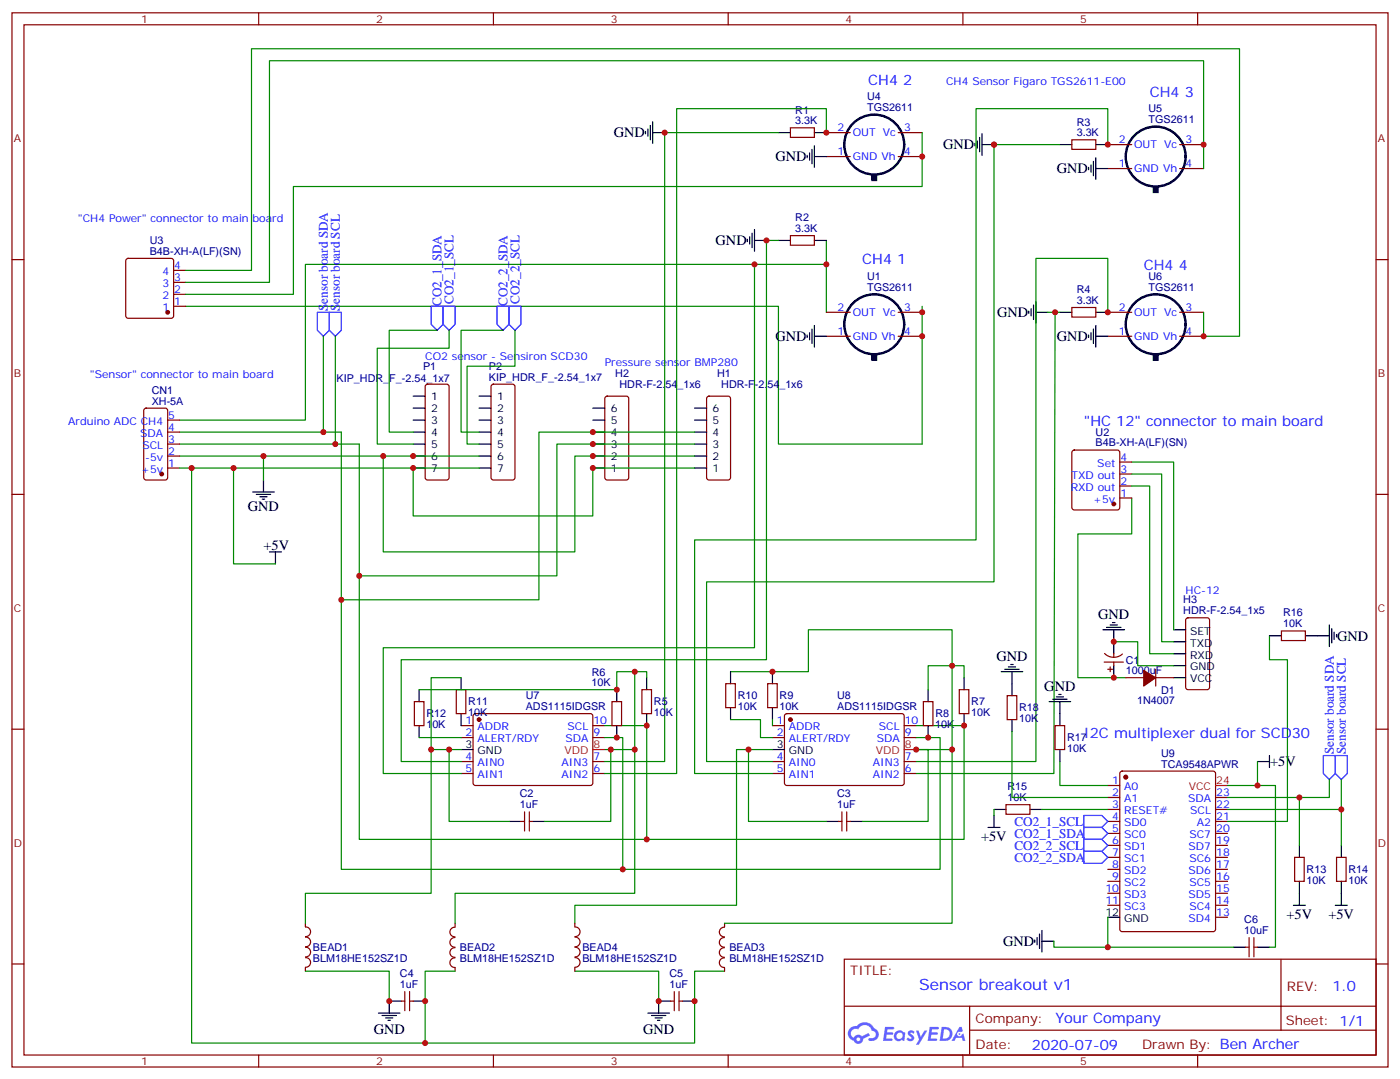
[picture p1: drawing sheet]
<svg xmlns="http://www.w3.org/2000/svg" width="412mm" height="318mm" viewBox="0 0 412 318" stroke-linecap="round" stroke-linejoin="round" font-family="sans-serif">
<g fill="none" stroke="#870000" stroke-width=".35">
<path d="M3.5 3.8h405.4v310.4h-405.4zM7.1 7.3h398.2v303.4h-398.2zM76.2 3.8v3.5M145.3 3.8v3.5M214.5 3.8v3.5M283.6 3.8v3.5M352.8 3.8v3.5M3.5 76.4h3.6M405.3 76.4h3.6M3.5 145.6h3.6M405.3 145.6h3.6M3.5 214.7h3.6"/>
<path d="M405.3 214.7h3.6M3.5 283.9h3.6M248.7 282.5h156.6v28.2h-156.6zM248.7 296.3h156.5M285.6 296.3v14.1M377.3 282.5v20.9M405.3 283.9h3.6M76.2 310.7v3.5M145.3 310.7v3.5M214.5 310.7v3.5M283.6 310.7v3.5M285.6 303.4h119.6"/>
<path d="M352.8 310.7v3.5"/>
</g>
<g fill="#5487ff">
<path d="M267.7 303.6a1.22 1.22 0 0 1 1.7 .3l-.4 .6a.47 .47 0 0 0-.3-.4 .47 .47 0 0 0-.5 .2l.1 .2a1.14 1.14 0 0 1 .8 1.8 1.14 1.14 0 0 1-1.9-.1l-.2-.1 .5-.6 .7 .4a.29 .29 0 0 0 .3-.2 .29 .29 0 0 0-.2-.3 1.04 1.04 0 0 1-.6-1.8z"/>
<path d="M260.7 302.4h2.4l.3 .2-.2 .5h-1.8l-.1 .9h1.5l.3 .4-.3 .3h-1.6l-.2 1.1 1.7 .1 .2 .3-.2 .3-2.6 .1z"/>
<path d="M273.8 302.4h2.4l.3 .2-.1 .5h-1.8l-.2 .9h1.6l.3 .4-.4 .3h-1.6l-.1 1.1 1.7 .1 .2 .3-.2 .3h-2.6z"/>
<path d="M282.6 302.4h.7l.3 1.3-.6 .3a.69 .69 0 0 0-1 .2 .69 .69 0 0 0 .4 1 .69 .69 0 0 0 .9-.6l.5-.3 .6 2.2h-.8l-.2-.8h-1.8l-.5 .8h-.8z"/>
<path d="M269.8 303.5h.8l.6 1.8 1.1-1.8h.9l-2.6 4.2h-.8l.9-1.6z"/>
<path d="M277.4 302.4l-.6 4.2h1.3a2.11 2.11 0 0 0 2.5-2.2 2.11 2.11 0 0 0-2.5-2zM278.1 303.1a1.39 1.39 0 0 1 1.7 1.5 1.39 1.39 0 0 1-1.8 1.2h-.3z"/>
<path d="M263.7 304a1.54 1.54 0 0 0-.1 2.2 1.54 1.54 0 0 0 2.2 .1l.6 .3 .3-2.3-.2-.3h-.4a1.49 1.49 0 0 0-2.4 0zM264 305a.94 .94 0 0 1 1.8 0 .94 .94 0 0 1-1.8 0z"/>
<path d="M250.4 302.8a2.18 2.18 0 0 0 1.1 3.7 1.44 1.44 0 0 0 1.6 .9 1.44 1.44 0 0 0 1.2-1.5l2-1-.5-.7-1.9 1a1.47 1.47 0 0 0-2.4 .4 1.39 1.39 0 0 1-.7-1.9 1.39 1.39 0 0 1 2-.5 2.12 2.12 0 0 1 2.2-1.3 2.12 2.12 0 0 1 1.9 1.7 1.14 1.14 0 0 1 1.1 1.4 1.14 1.14 0 0 1-1.7 .7 .43 .43 0 0 0-.5 .4 .43 .43 0 0 0 .4 .5 1.98 1.98 0 0 0 2.5-1.3 1.98 1.98 0 0 0-1.2-2.5 3.1 3.1 0 0 0-5.3-.7l-.9 .1zM252.3 306.1a.55 .55 0 0 1 1.1 0 .55 .55 0 0 1-1.1 0z"/>
<circle cx="282.6" cy="304.5" r=".26"/>
</g>
<g fill="none" stroke="#870000" stroke-width=".35">
<path d="M232.8 37.6h7.1v2.9h-7.1zM243.4 39.1h7.1M264.6 39.1h7M243.4 46.1h7.1M264.6 46.1h7M315.7 41.2h7.1v2.8h-7.1zM326.3 49.6h7.1M326.3 42.6h7.1M347.5 49.6h7M347.5 42.6h7M37.3 76.3l.4-.2h12.7l.5 .2 .3 .5v16.2l-.3 .5-.5 .2h-12.7l-.5-.2-.2-.5v-16.2zM51.2 79.6h3.5"/>
<path d="M232.8 69.4h7.1v2.8h-7.1zM51.2 90.2h3.5M51.2 86.7h3.5M51.2 83.1h3.5M243.4 99h7.1M243.4 92h7.1M264.6 99h7M264.6 92h7M315.7 90.6h7.1v2.8h-7.1zM326.3 99h7.1M326.3 92h7.1M347.5 99h7"/>
<path d="M347.5 92h7M125.5 113.3l.4-.2h5.7l.6 .5 .1 27.1-.2 .5-.5 .2h-5.7l-.5-.3-.2-.4v-26.9zM144.9 113.3l.4-.2h5.7l.6 .5 .1 27.1-.2 .5-.5 .2h-5.7l-.5-.3-.2-.4v-26.9zM178.4 116.9l.5-.2h5.6l.7 .4v23.6l-.5 .6-5.8 .1-.7-.5v-23.5zM208.4 116.9l.4-.2h5.7l.6 .4 .1 23.6-.5 .6-5.9 .1-.6-.5-.1-23.5zM42.6 120.4l.4-.2h5.7l.6 .4 .1 20.1-.5 .6-5.9 .1-.6-.5-.1-20zM49.4 137.8h3.5M49.4 134.3h3.5M49.4 130.8h3.5M49.4 127.2h3.5M49.4 123.7h3.5M316 132.7l.4-.2h12.7l.5 .2 .2 .5v16.3l-.2 .5-.5 .2h-12.7l-.5-.3-.2-.4v-16.3z"/>
<path d="M329.8 139.6h3.6M329.8 136.1h3.6M329.8 146.6h3.6M329.8 143.1h3.6M325.3 195h5.6M325.4 192.4a3.8 3.8 0 0 0 5.2 .2M326.3 197.1h1.4M327 196.4v1.4M328.1 192.5v1.1M328.1 195v1M331.6 199.6h5.3M340.4 199.6h5.3"/>
<path d="M340.4 197.1v4.9M349.5 182.1l.5-.2h5.6l.7 .5v20l-.5 .6-5.8 .1-.7-.5-.1-20zM377.5 185.8h7v2.8h-7zM122.1 206.6h2.8v7.1h-2.8zM134.4 203.1h2.8v7h-2.8zM135.8 213.7h3.5M135.8 217.2h3.5M139.6 210.4l.5-.3 34.1 .1 .4 .7v20l-.7 .4h-34.1l-.5-.7v-19.7zM174.6 213.7h3.6M174.6 217.2h3.6M180.3 206.6h2.8v7.1h-2.8zM189.1 203.1h2.8v7h-2.8z"/>
<path d="M213.8 201.3h2.8v7.1h-2.8zM226.1 201.3h2.9v7.1h-2.9zM227.5 213.7h3.6M227.5 217.2h3.6M231.3 210.4l.5-.3 34.1 .1 .4 .7v20l-.7 .4h-34.1l-.4-.7v-19.7zM266.3 213.7h3.6M266.3 217.2h3.6M272 206.6h2.8v7.1h-2.8zM282.6 203.1h2.8v7h-2.8zM296.7 204.9h2.8v7h-2.8zM310.8 213.7h2.8v7h-2.8zM135.8 224.3h3.5"/>
<path d="M135.8 227.8h3.5M154.5 239.1v5.6M155.9 239.1v5.6M174.6 224.3h3.6M174.6 227.8h3.6M227.5 224.3h3.6M227.5 227.8h3.6M248 239.1v5.6M249.4 239.1v5.6M266.3 224.3h3.6M266.3 227.8h3.6M296.3 237h7.1v2.8h-7.1z"/>
<path d="M326.3 231.3h3.5M326.3 234.8h3.5M326.3 238.4h3.5M330.1 227.3l.5-.2h26.8l.6 .4 .1 46.1-.5 .7-27 .1-.7-.5-.1-46.1zM358.1 234.8h3.5M358.1 238.4h3.5M153.5 241.9h1M155.9 241.9h1.1M246.9 241.9h1.1M249.4 241.9h1.1M326.3 241.9h3.5M326.3 245.4h3.5"/>
<path d="M326.3 249h3.5M326.3 252.5h3.5M326.3 256h3.5M326.3 259.5h3.5M358.1 241.9h3.5M358.1 245.4h3.5M358.1 249h3.5M358.1 252.5h3.5M358.1 256h3.5M358.1 259.5h3.5M381.4 252.5h2.8v7h-2.8zM393.7 252.5h2.8v7h-2.8z"/>
<path d="M90 271.9v1M90 273a1.41 1.41 0 0 1 1.5 1.4 1.41 1.41 0 0 1-1.5 1.4M90 279a1.41 1.41 0 0 1 1.5 1.4 1.41 1.41 0 0 1-1.5 1.4M90 276a1.41 1.41 0 0 1 1.5 1.4 1.41 1.41 0 0 1-1.5 1.4M134 276.1a1.41 1.41 0 0 0-1.5 1.4 1.41 1.41 0 0 0 1.5 1.4M134 279.1a1.41 1.41 0 0 0-1.5 1.4 1.41 1.41 0 0 0 1.5 1.4M134 273.1a1.41 1.41 0 0 0-1.5 1.4 1.41 1.41 0 0 0 1.5 1.4M134.1 271.9v1M169.3 271.9v1M169.4 273a1.41 1.41 0 0 1 1.5 1.4 1.41 1.41 0 0 1-1.5 1.4M169.4 279a1.41 1.41 0 0 1 1.5 1.4 1.41 1.41 0 0 1-1.5 1.4M169.4 276a1.41 1.41 0 0 1 1.5 1.4 1.41 1.41 0 0 1-1.5 1.4"/>
<path d="M213.4 276.1a1.41 1.41 0 0 0-1.5 1.4 1.41 1.41 0 0 0 1.5 1.4M213.4 279.1a1.41 1.41 0 0 0-1.5 1.4 1.41 1.41 0 0 0 1.5 1.4M213.4 273.1a1.41 1.41 0 0 0-1.5 1.4 1.41 1.41 0 0 0 1.5 1.4M213.4 271.9v1M326.3 263.1h3.5M326.3 266.6h3.5M358.1 263.1h3.5M358.1 266.6h3.5M358.1 270.1h3.5M366.9 278.9h1M367.9 276.1v5.7M369.4 276.1v5.7"/>
<path d="M369.4 278.9h1M90 284.9v1.1M90 282a1.41 1.41 0 0 1 1.5 1.4 1.41 1.41 0 0 1-1.5 1.4M118.2 294.8h1M119.2 292v5.6M120.6 292v5.6M120.6 294.8h1.1M134 282.1a1.41 1.41 0 0 0-1.5 1.4 1.41 1.41 0 0 0 1.5 1.4l.1 1.1M169.3 284.9v1.1M169.4 282a1.41 1.41 0 0 1 1.5 1.4 1.41 1.41 0 0 1-1.5 1.4M197.6 294.8h1M198.6 292v5.6"/>
<path d="M200 294.8h1.1M200 292v5.6M213.4 282.1a1.41 1.41 0 0 0-1.5 1.4 1.41 1.41 0 0 0 1.5 1.4v1.1"/>
</g>
<g fill="none" stroke="#000" stroke-width=".35">
<path d="M190.1 38.7v.7M190.9 38v2.1M191.6 36.9v4.3M192.3 39.1h3.5M192.3 35.9v6.3M229.3 39.1h3.5M239.9 39.1h3.5M289.3 39.4v6.4M237.8 45.8v.7M238.5 45v2.2M239.2 44v4.2M239.9 46.1h3.5"/>
<path d="M239.9 42.9v6.4M287.2 42.2v.7M287.9 41.5v2.1M288.6 40.5v4.2M289.3 42.6h3.5M312.2 42.6h3.5M320.7 49.3v.7M321.4 48.6v2.1M322.1 47.5v4.3M322.8 42.6h3.5M322.8 46.5v6.3M322.8 49.6h3.5"/>
<path d="M220.1 70.4v.8M220.8 69.7v2.2M221.5 68.7v4.2M222.2 70.8h3.6M222.2 67.6v6.4M229.3 70.8h3.5M239.9 70.8h3.5M237.8 98.7v.7M238.5 98v2.1M239.2 96.9v4.2M239.9 99h3.5M239.9 95.8v6.4"/>
<path d="M303 91.6v.7M303.7 90.9v2.1M304.4 89.9v4.2M305.2 92h3.5M305.2 88.8v6.3M312.2 92h3.5M320.7 98.7v.7M321.4 98v2.1M322.1 96.9v4.2M322.8 92h3.5M322.8 99h3.5M322.8 95.8v6.4"/>
<path d="M121.7 116.7h3.5M141.1 116.7h3.5M121.7 120.2h3.5M121.7 123.7h3.5M121.7 127.2h3.5M121.7 130.8h3.5M121.7 134.3h3.5M121.7 137.8h3.5M141.1 120.2h3.5M141.1 123.7h3.5M141.1 127.2h3.5M141.1 130.8h3.5"/>
<path d="M141.1 134.3h3.5M141.1 137.8h3.5M174.6 120.2h3.6M174.6 123.7h3.6M174.6 127.2h3.6M174.6 130.8h3.6M174.6 134.3h3.6M174.6 137.8h3.6M204.6 120.2h3.5M204.6 123.7h3.5M204.6 127.2h3.5M204.6 130.8h3.5"/>
<path d="M204.6 134.3h3.5M204.6 137.8h3.5M74.4 144.9h6.4M75.5 145.6h4.2M76.6 146.3h2.1M77.3 147h.7M77.6 141.4v3.5M79.4 162.5h3.5M81.1 162.5v3.6M135.8 199.6v3.5M190.5 199.6v3.5M215.2 197.8v3.5"/>
<path d="M227.5 197.8v3.5M284 199.6v3.5M294.9 197.8h6.4M296 197.1h4.2M297 196.4h2.2M297.7 195.7h.7M298.1 197.8v7.1M324.9 185.5h6.4M326 184.7h4.2M327 184h2.1M327.7 183.3h.7M328.1 185.5v7"/>
<path d="M328.1 196v3.6M345.7 185.5h3.5M345.7 189h3.5M345.7 192.5h3.5M345.7 196h3.5M345.7 199.6h3.5M373.9 187.2h3.6M384.5 187.2h7.1M391.6 184v6.4M392.3 185.1v4.2M393 186.2v2.1M393.7 186.9v.7"/>
<path d="M123.5 203.1v3.5M123.5 213.7v3.5M135.8 210.1v3.6M181.7 203.1v3.5M181.7 213.7v3.5M190.5 210.1v3.6M215.2 208.4v3.5M227.5 208.4v3.5M273.4 203.1v3.5M273.4 213.7v3.5M284 210.1v3.6M298.1 211.9v3.5"/>
<path d="M309 206.6h6.4M310.1 205.9h4.2M311.1 205.2h2.2M311.9 204.5h.7M312.2 206.6v7.1M135.8 220.7h3.5M227.5 220.7h3.6M292.8 238.4h3.5M303.4 238.4h3.5M312.2 220.7v3.6M370.4 224.3h3.5M373.9 222.5v3.5"/>
<path d="M149.9 241.9h3.6M157 241.9h3.5M243.4 241.9h3.5M250.5 241.9h3.5M291 243.7h3.6M292.8 240.1v3.6M382.8 249v3.5M382.8 259.5v7.1M395.1 249v3.5M395.1 259.5v7.1M304.8 276.8v.7M305.5 276.1v2.1"/>
<path d="M306.2 275.1v4.2M306.9 277.2h3.5M306.9 274v6.4M326.3 270.1h3.5M363.4 278.9h3.5M370.4 278.9h3.5M381 266.6h3.5M393.3 266.6h3.6M111.5 298.3h6.3M112.5 299h4.3M113.6 299.8h2.1M118.2 294.8h-3.5v3.5"/>
<path d="M121.7 294.8h3.5M190.9 298.3h6.3M191.9 299h4.2M193 299.8h2.1M197.6 294.8h-3.6v3.5M201.1 294.8h3.5M114.3 300.5h.7M193.7 300.5h.7"/>
</g>
<g fill="none" stroke="#008700" stroke-width=".35">
<path d="M229.3 39.1h-33.5v185.2h-17.6M243.4 39.1v-7.1h-44.1v195.8h-21.1M271.6 39.1v15.8h-185.2v31.8h-31.7M312.2 42.6h-19.4v128.7h-84.7v53h19.4M326.3 42.6v-10.6h-38.8v127h-82.9v68.8h22.9M354.5 49.6v-31.7h-275.1v65.2h-24.7M54.7 79.6h19.4v-65.2h291v84.6h-10.6v-7M222.2 77.9v112.8h-109.3v37.1h22.9M229.3 70.8h-3.5v123.5h-107.6v30h17.6M243.4 70.8v7.1h-153.4v45.8h-37.1M243.4 77.9v14.1M54.7 90.2h174.6v40.6h42.3v-40.6"/>
<path d="M95.2 99v28.2M98.8 99v31.8M128.8 97.3h-14.1v29.9h7M132.3 97.3v5.3h-21.2v28.2h10.6M148.2 97.3h-12.4v29.9h5.3M151.7 97.3v10.5h-14.1v23h3.5M308.7 92h3.5M310.8 92l-.4 135.8h-40.5M326.3 92v-15.9h-21.1v148.2h-35.3M52.9 134.3h24.7v7.1M52.9 130.8h52.9v38.8h58.2v-38.8h40.6M52.9 127.2h47.6v49.4h58.2v-49.4h45.9"/>
<path d="M52.9 137.8h15.9M56.4 137.8v169.4h68.8v-21.2h8.9M77.6 134.3h63.5M112.9 134.3v28.2h56.4v-28.2h35.3M121.7 137.8h19.4M204.6 137.8h-30v14.1h-52.9v-14.1h-52.9v28.3h12.3M333.4 136.1h12.3v49.4M333.4 139.6h8.8v49.4h3.5M333.4 146.6v10.6h-15.9v42.4h14.1M333.4 143.1h5.3v49.4h7M100.5 176.6v79.4h82.9v-38.8h-5.2M105.8 169.6v77.6h84.7v-33.5h-12.3"/>
<path d="M135.8 199.6h-8.8v63.5h-37v8.8M187 197.8h-5.3v5.3h-58.2M190.5 199.6v-1.8h-3.5v22.9M280.5 196v-10.5h-42.4v12.3h-22.9M280.5 196h3.5v3.6M280.5 196h-7.1v7.1M280.5 196v75.9h-67.1M328.1 189h7v7h10.6M373.9 187.2v7.1h5.3v47.6h-17.6M123.5 217.2h12.3M215.2 211.9h8.8v5.3h3.5M227.5 211.9v1.8"/>
<path d="M269.9 213.7h14.1v33.5h-93.5M269.9 217.2h7v38.8h-93.5M298.1 215.4v19.4h28.2M127 220.7h8.8M132.3 220.7v21.2h17.6M178.2 220.7h1.7v21.2h-19.4M179.9 220.7h7.1v42.4h-52.9v8.8M220.5 220.7v21.2h22.9M227.5 220.7h-10.5v45.9h-47.7v5.3M280.5 220.7h-10.6h3.5v21.2h-19.4M292.8 238.4v1.7M306.9 238.4h19.4"/>
<path d="M312.2 224.3v7h14.1M370.4 224.3v7h-8.8M370.4 231.3h5.3v47.6h-1.8M382.8 234.8v14.2M391.6 229.6v5.2h-30M395.1 229.6v8.8h-33.5M395.1 238.4v10.6M326.3 270.1v8.8h-15.9v-1.7M326.3 278.9h37.1M90 286h24.7v8.8M169.3 286h24.7v8.8M213.4 286h-8.8v21.2h-79.4"/>
</g>
<g fill="#870000" stroke="#870000" stroke-width=".35">
<path d="M336.9 197.4l3.5 2.2-3.5 2.4z"/>
<circle cx="47.6" cy="139.6" r=".53"/>
<circle cx="328.1" cy="148.4" r=".53"/>
<circle cx="49.4" cy="92" r=".53"/>
<circle cx="141.1" cy="211.9" r=".53"/>
<circle cx="232.8" cy="211.9" r=".53"/>
<circle cx="331.6" cy="228.8" r=".53"/>
</g>
<g fill="none" stroke="#000" stroke-width=".71">
<circle cx="257.5" cy="42.6" r="8.8"/>
<circle cx="340.4" cy="46.1" r="8.8"/>
<circle cx="257.5" cy="95.5" r="8.8"/>
<circle cx="340.4" cy="95.5" r="8.8"/>
</g>
<path d="M256.8 51.4h1.4v1.8h-1.4zM339.7 54.9h1.4v1.8h-1.4zM256.8 104.3h1.4v1.8h-1.4zM339.7 104.3h1.4v1.8h-1.4z" fill="#000" stroke="#000" stroke-width=".35"/>
<path d="M174.6 220.7h3.6M266.3 220.7h3.6M358.1 231.3h3.5" fill="none" stroke="#f00" stroke-width=".35"/>
<path d="M93.5 92h3.5v5.3l-1.8 1.7-1.7-1.7zM97 92h3.5v5.3l-1.7 1.7-1.8-1.7zM127 90.2h3.5v5.3l-1.7 1.8-1.8-1.8zM130.5 90.2h3.6v5.3l-1.8 1.8-1.8-1.8zM146.4 90.2h3.5v5.3l-1.7 1.8-1.8-1.8zM149.9 90.2h3.6v5.3l-1.8 1.8-1.8-1.8zM389.8 222.5h3.5v5.3l-1.7 1.8-1.8-1.8zM393.3 222.5h3.6v5.3l-1.8 1.8-1.8-1.8zM319.3 240.1h5.3l1.7 1.8-1.7 1.8h-5.3zM319.3 243.7h5.3l1.7 1.7-1.7 1.8h-5.3zM319.3 247.2h5.3l1.7 1.8-1.7 1.7h-5.3zM319.3 250.7h5.3l1.7 1.8-1.7 1.7h-5.3z" fill="none" stroke="#00f" stroke-width=".35"/>
<g fill="#c00">
<circle cx="328.1" cy="199.6" r=".88"/>
<circle cx="112.9" cy="134.3" r=".88"/>
<circle cx="77.6" cy="134.3" r=".88"/>
<circle cx="121.7" cy="137.8" r=".88"/>
<circle cx="243.4" cy="77.9" r=".88"/>
<circle cx="68.8" cy="137.8" r=".88"/>
<circle cx="271.6" cy="99" r=".88"/>
<circle cx="271.6" cy="46.1" r=".88"/>
<circle cx="354.5" cy="42.6" r=".88"/>
<circle cx="354.5" cy="99" r=".88"/>
<circle cx="105.8" cy="169.6" r=".88"/>
<circle cx="190.5" cy="247.2" r=".88"/>
<circle cx="100.5" cy="176.6" r=".88"/>
<circle cx="183.4" cy="256" r=".88"/>
<circle cx="328.1" cy="189" r=".88"/>
<circle cx="271.6" cy="92" r=".88"/>
<circle cx="292.8" cy="42.6" r=".88"/>
<circle cx="326.3" cy="92" r=".88"/>
<circle cx="326.3" cy="42.6" r=".88"/>
<circle cx="222.3" cy="77.9" r=".88"/>
<circle cx="121.7" cy="134.3" r=".88"/>
<circle cx="174.6" cy="137.8" r=".88"/>
<circle cx="174.6" cy="134.3" r=".88"/>
<circle cx="174.6" cy="127.2" r=".88"/>
<circle cx="174.6" cy="130.8" r=".88"/>
<circle cx="190.5" cy="213.7" r=".88"/>
<circle cx="284" cy="213.7" r=".88"/>
<circle cx="273.4" cy="217.2" r=".88"/>
<circle cx="181.7" cy="203.1" r=".88"/>
<circle cx="181.7" cy="217.2" r=".88"/>
<circle cx="220.5" cy="220.7" r=".88"/>
<circle cx="132.3" cy="220.7" r=".88"/>
<circle cx="280.5" cy="196" r=".88"/>
<circle cx="280.5" cy="220.7" r=".88"/>
<circle cx="269.9" cy="220.7" r=".88"/>
<circle cx="227.5" cy="197.8" r=".88"/>
<circle cx="179.9" cy="220.7" r=".88"/>
<circle cx="187" cy="220.7" r=".88"/>
<circle cx="187" cy="197.8" r=".88"/>
<circle cx="194" cy="294.8" r=".88"/>
<circle cx="114.7" cy="294.8" r=".88"/>
<circle cx="56.4" cy="137.8" r=".88"/>
<circle cx="125.2" cy="294.8" r=".88"/>
<circle cx="125.2" cy="307.2" r=".88"/>
<circle cx="204.6" cy="294.8" r=".88"/>
<circle cx="243.4" cy="39.1" r=".88"/>
<circle cx="195.8" cy="39.1" r=".88"/>
<circle cx="225.8" cy="70.8" r=".88"/>
<circle cx="310.8" cy="92" r=".88"/>
<circle cx="127" cy="220.7" r=".88"/>
<circle cx="95.3" cy="127.2" r=".88"/>
<circle cx="98.8" cy="130.8" r=".88"/>
<circle cx="382.8" cy="234.8" r=".88"/>
<circle cx="395.1" cy="238.4" r=".88"/>
<circle cx="326.3" cy="278.9" r=".88"/>
<circle cx="370.4" cy="231.3" r=".88"/>
</g>
<text font-size="4.6" fill="#00f" x="270.8" y="291.5">Sensor breakout v1</text>
<g font-size="4.2" fill="#00f">
<text x="255.8" y="24.9">CH4 2</text>
<text x="338.7" y="28.5">CH4 3</text>
<text x="254" y="77.9">CH4 1</text>
<text x="336.9" y="79.6">CH4 4</text>
<text x="319.3" y="125.5">&quot;HC 12&quot; connector to main board</text>
<text x="319.3" y="217.2">I2C multiplexer dual for SCD30</text>
<text x="392.5" y="291.7">1.0</text>
<text x="310.9" y="301.3">Your Company</text>
<text x="304" y="309.1">2020-07-09</text>
</g>
<g font-size="4.2">
<text x="180.8" y="40.5">GND</text>
<text x="228.4" y="47.5">GND</text>
<text x="277.8" y="44">GND</text>
<text x="311.3" y="51">GND</text>
<text x="210.8" y="72.2">GND</text>
<text x="293.7" y="93.4">GND</text>
<text x="228.4" y="100.4">GND</text>
<text x="311.3" y="100.4">GND</text>
<text x="73" y="150.5">GND</text>
<text x="77.6" y="161.8">+5V</text>
<text x="323.5" y="182.3">GND</text>
<text x="393.9" y="188.7">GND</text>
<text x="293.5" y="194.6">GND</text>
<text x="307.6" y="203.4">GND</text>
<text x="374.1" y="225.7">+5V</text>
<text x="289" y="247.6">+5V CO2_1_SDA</text>
<text x="378.9" y="270.5">+5V</text>
<text x="391.3" y="270.6">+5V</text>
<text x="295.5" y="278.6">GND</text>
<text x="110.1" y="304.4">GND</text>
<text x="189.4" y="304.4">GND</text>
</g>
<g font-size="3.9" fill="#00f">
<text x="133.6" y="89.5" transform="rotate(-90 133.6 89.5)">CO2_1_SCL</text>
<text x="153" y="89.5" transform="rotate(-90 153 89.5)">CO2_2_SCL</text>
<text x="96.5" y="91.6" transform="rotate(-90 96.5 91.6)">Sensor board SDA</text>
<text x="100.1" y="91.6" transform="rotate(-90 100.1 91.6)">Sensor board SCL</text>
<text x="130.1" y="90.2" transform="rotate(-90 130.1 90.2)">CO2_1_SDA</text>
<text x="149.5" y="90.2" transform="rotate(-90 149.5 90.2)">CO2_2_SDA</text>
<text x="392.9" y="222.1" transform="rotate(-90 392.9 222.1)">Sensor board SDA</text>
<text x="396.4" y="222.1" transform="rotate(-90 396.4 222.1)">Sensor board SCL</text>
<text x="298.8" y="243.2">CO2_1_SCL</text>
<text x="298.8" y="250.2">CO2_2_SCL</text>
<text x="298.8" y="253.8">CO2_2_SDA</text>
</g>
<g font-size="3.9" fill="#800">
<text x="250.5" y="287.1">TITLE:</text>
<text x="379.1" y="291.7">REV:</text>
<text x="287.4" y="301.3">Company:</text>
<text x="378.7" y="301.9">Sheet: 1/1</text>
<text x="287.4" y="308.9">Date:</text>
<text x="336.4" y="309">Drawn By: Ben Archer</text>
</g>
<g font-size="3.2" fill="#800">
<text x="41.6" y="6.8">1</text>
<text x="110.8" y="6.8">2</text>
<text x="179.9" y="6.8">3</text>
<text x="249.1" y="6.8">4</text>
<text x="318.2" y="6.8">5</text>
<text x="4.1" y="41.9">A</text>
<text x="405.9" y="41.9">A</text>
<text x="4.1" y="111">B</text>
<text x="405.9" y="111">B</text>
<text x="4.1" y="180.2">C</text>
<text x="405.9" y="180.2">C</text>
<text x="4.1" y="249.3">D</text>
<text x="405.9" y="249.3">D</text>
<text x="41.6" y="313.7">1</text>
<text x="110.8" y="313.7">2</text>
<text x="179.9" y="313.7">3</text>
<text x="249.1" y="313.7">4</text>
<text x="318.2" y="313.7">5</text>
</g>
<g font-size="3.2" fill="#000080">
<text x="255.4" y="29.6">U4</text>
<text x="234.3" y="33.4">R1</text>
<text x="255.4" y="32.7">TGS2611</text>
<text x="338.3" y="33.1">U5</text>
<text x="234.3" y="36.6">3.3K</text>
<text x="317.2" y="40.1">3.3K</text>
<text x="317.2" y="37">R3</text>
<text x="338.3" y="36.2">TGS2611</text>
<text x="234.3" y="65.2">R2</text>
<text x="44.1" y="71.8">U3</text>
<text x="234.3" y="68.3">3.3K</text>
<text x="44.1" y="75">B4B-XH-A(LF)(SN)</text>
<text x="255.4" y="82.5">U1</text>
<text x="338.3" y="82.5">U6</text>
<text x="255.4" y="85.6">TGS2611</text>
<text x="317.2" y="89.5">3.3K</text>
<text x="317.2" y="86.4">R4</text>
<text x="338.3" y="85.6">TGS2611</text>
<text x="99.1" y="112.4">KIP_HDR_F_-2.54_1x7</text>
<text x="124.6" y="108.8">P1</text>
<text x="144" y="112.1">KIP_HDR_F_-2.54_1x7</text>
<text x="144" y="108.8">P2</text>
<text x="181.2" y="111">H2</text>
<text x="211.2" y="111">H1</text>
<text x="44.7" y="119.1">XH-5A</text>
<text x="44.7" y="116">CN1</text>
<text x="182.5" y="114.2">HDR-F-2.54_1x6</text>
<text x="212.5" y="114.2">HDR-F-2.54_1x6</text>
<text x="322.7" y="131.5">B4B-XH-A(LF)(SN)</text>
<text x="322.7" y="128.4">U2</text>
<text x="348.6" y="177.7">H3</text>
<text x="348.6" y="180.9">HDR-F-2.54_1x5</text>
<text x="378" y="184.7">10K</text>
<text x="378" y="181.5">R16</text>
<text x="331.6" y="195.4">C1</text>
<text x="174.3" y="202.1">10K</text>
<text x="174.3" y="198.9">R6</text>
<text x="331.6" y="198.6">1000uF</text>
<text x="137.9" y="207.8">R11</text>
<text x="154.9" y="209">ADS1115IDGSR</text>
<text x="154.9" y="205.9">U7</text>
<text x="192.6" y="207.8">R5</text>
<text x="217.3" y="209.2">10K</text>
<text x="217.3" y="206">R10</text>
<text x="229.7" y="209.2">10K</text>
<text x="229.7" y="206">R9</text>
<text x="246.6" y="209">ADS1115IDGSR</text>
<text x="246.6" y="205.9">U8</text>
<text x="286.1" y="207.8">R7</text>
<text x="300.2" y="209.5">R18</text>
<text x="334.9" y="207.4">1N4007</text>
<text x="342" y="204.3">D1</text>
<text x="125.6" y="214.5">10K</text>
<text x="125.6" y="211.3">R12</text>
<text x="137.9" y="210.9">10K</text>
<text x="192.6" y="210.9">10K</text>
<text x="275.5" y="214.5">10K</text>
<text x="275.5" y="211.3">R8</text>
<text x="286.1" y="210.9">10K</text>
<text x="300.2" y="212.7">10K</text>
<text x="314.3" y="221.6">10K</text>
<text x="314.3" y="218.3">R17</text>
<text x="342" y="226">TCA9548APWR</text>
<text x="342.1" y="222.9">U9</text>
<text x="296.8" y="232.7">R15</text>
<text x="153.1" y="238">1uF</text>
<text x="153.1" y="234.8">C2</text>
<text x="246.6" y="238">1uF</text>
<text x="246.6" y="234.8">C3</text>
<text x="296.8" y="235.9">10K</text>
<text x="384.9" y="257.1">R13</text>
<text x="397.2" y="257.1">R14</text>
<text x="384.9" y="260.4">10K</text>
<text x="397.2" y="260.4">10K</text>
<text x="366.5" y="275.1">10uF</text>
<text x="366.5" y="271.9">C6</text>
<text x="92.2" y="280.1">BEAD1</text>
<text x="135.5" y="280.1">BEAD2</text>
<text x="171.6" y="280.1">BEAD4</text>
<text x="214.8" y="280.1">BEAD3</text>
<text x="92.2" y="283.3">BLM18HE152SZ1D</text>
<text x="117.8" y="287.8">C4</text>
<text x="135.5" y="283.3">BLM18HE152SZ1D</text>
<text x="171.6" y="283.3">BLM18HE152SZ1D</text>
<text x="197.2" y="287.8">C5</text>
<text x="214.8" y="283.3">BLM18HE152SZ1D</text>
<text x="117.8" y="290.9">1uF</text>
<text x="197.2" y="290.9">1uF</text>
</g>
<g font-size="3.2" fill="#00f">
<text x="278.7" y="24.9">CH4 Sensor Figaro TGS2611-E00</text>
<text x="246.7" y="38.7">2</text>
<text x="251.2" y="40.1">OUT Vc</text>
<text x="266.3" y="38.7">3</text>
<text x="246.7" y="45.8">1</text>
<text x="251.2" y="47.2">GND Vh</text>
<text x="266.3" y="45.8">4</text>
<text x="329.6" y="42.2">2</text>
<text x="334.1" y="43.6">OUT Vc</text>
<text x="349.2" y="42.2">3</text>
<text x="329.6" y="49.3">1</text>
<text x="334.1" y="50.7">GND Vh</text>
<text x="349.2" y="49.3">4</text>
<text x="22.9" y="65.5">&quot;CH4 Power&quot; connector to main board</text>
<text x="47.8" y="81">4</text>
<text x="51.3" y="82.8">3</text>
<text x="51.3" y="79.3">4</text>
<text x="47.8" y="88.1">2</text>
<text x="47.8" y="84.6">3</text>
<text x="51.3" y="89.9">1</text>
<text x="51.3" y="86.3">2</text>
<text x="47.8" y="91.6">1</text>
<text x="246.7" y="91.6">2</text>
<text x="251.2" y="93">OUT Vc</text>
<text x="266.3" y="91.6">3</text>
<text x="329.6" y="91.6">2</text>
<text x="334.1" y="93">OUT Vc</text>
<text x="349.2" y="91.6">3</text>
<text x="246.7" y="98.7">1</text>
<text x="251.2" y="100.1">GND Vh</text>
<text x="266.3" y="98.7">4</text>
<text x="329.6" y="98.7">1</text>
<text x="334.1" y="100.1">GND Vh</text>
<text x="349.2" y="98.7">4</text>
<text x="125.2" y="106.1">CO2 sensor - Sensiron SCD30</text>
<text x="178.2" y="107.8">Pressure sensor BMP280</text>
<text x="26.5" y="111.4">&quot;Sensor&quot; connector to main board</text>
<text x="20.1" y="125.1">Arduino ADC CH4</text>
<text x="49.6" y="123.4">5</text>
<text x="41.3" y="128.7">SDA</text>
<text x="49.6" y="130.4">3</text>
<text x="49.6" y="126.9">4</text>
<text x="41.9" y="132.2">SCL</text>
<text x="42.7" y="135.7">-5v</text>
<text x="49.6" y="137.5">1</text>
<text x="49.6" y="133.9">2</text>
<text x="323.2" y="137.5">Set</text>
<text x="330" y="135.7">4</text>
<text x="41.6" y="139.2">+5v</text>
<text x="315.7" y="141">TXD out</text>
<text x="330" y="142.8">2</text>
<text x="330" y="139.2">3</text>
<text x="315.4" y="144.5">RXD out</text>
<text x="322.1" y="148.1">+5v</text>
<text x="330" y="146.3">1</text>
<text x="349.2" y="174.9">HC-12</text>
<text x="137.2" y="213.3">1</text>
<text x="140.7" y="215.1">ADDR</text>
<text x="167.2" y="215.1">SCL</text>
<text x="174.8" y="213.3">10</text>
<text x="228.9" y="213.3">1</text>
<text x="232.4" y="215.1">ADDR</text>
<text x="258.9" y="215.1">SCL</text>
<text x="266.5" y="213.3">10</text>
<text x="137.2" y="216.9">2</text>
<text x="140.7" y="218.6">ALERT/RDY</text>
<text x="166.5" y="218.6">SDA</text>
<text x="174.8" y="216.9">9</text>
<text x="228.9" y="216.9">2</text>
<text x="232.4" y="218.6">ALERT/RDY</text>
<text x="258.3" y="218.6">SDA</text>
<text x="266.5" y="216.9">9</text>
<text x="137.2" y="223.9">4</text>
<text x="137.2" y="227.4">5</text>
<text x="140.7" y="225.7">AIN0</text>
<text x="165.4" y="225.7">AIN3</text>
<text x="174.8" y="227.4">6</text>
<text x="174.8" y="223.9">7</text>
<text x="228.9" y="223.9">4</text>
<text x="228.9" y="227.4">5</text>
<text x="232.4" y="225.7">AIN0</text>
<text x="257.2" y="225.7">AIN3</text>
<text x="266.5" y="227.4">6</text>
<text x="266.5" y="223.9">7</text>
<text x="140.7" y="229.2">AIN1</text>
<text x="165.4" y="229.2">AIN2</text>
<text x="232.4" y="229.2">AIN1</text>
<text x="257.2" y="229.2">AIN2</text>
<text x="327.7" y="231">1</text>
<text x="331.2" y="232.7">A0</text>
<text x="327.7" y="234.5">2</text>
<text x="327.7" y="238">3</text>
<text x="331.2" y="236.3">A1</text>
<text x="331.2" y="239.8">RESET#</text>
<text x="350" y="236.3">SDA</text>
<text x="350.6" y="239.8">SCL</text>
<text x="358.2" y="238">22</text>
<text x="358.2" y="234.5">23</text>
<text x="327.7" y="241.5">4</text>
<text x="327.7" y="245.1">5</text>
<text x="331.2" y="243.3">SD0</text>
<text x="352.6" y="243.3">A2</text>
<text x="358.2" y="245.1">20</text>
<text x="358.2" y="241.5">21</text>
<text x="327.7" y="248.6">6</text>
<text x="331.2" y="246.8">SC0</text>
<text x="331.2" y="250.4">SD1</text>
<text x="350.1" y="250.4">SD7</text>
<text x="350.4" y="246.8">SC7</text>
<text x="358.2" y="248.6">19</text>
<text x="327.7" y="252.1">7</text>
<text x="327.7" y="255.7">8</text>
<text x="331.2" y="253.9">SC1</text>
<text x="331.2" y="257.4">SD2</text>
<text x="350.1" y="257.4">SD6</text>
<text x="350.4" y="253.9">SC6</text>
<text x="358.2" y="255.7">17</text>
<text x="358.2" y="252.1">18</text>
<text x="325.6" y="262.7">10</text>
<text x="327.7" y="259.2">9</text>
<text x="331.2" y="260.9">SC2</text>
<text x="350.4" y="260.9">SC5</text>
<text x="358.2" y="262.7">15</text>
<text x="358.2" y="259.2">16</text>
<text x="325.6" y="266.2">11</text>
<text x="331.2" y="264.5">SD3</text>
<text x="331.2" y="268">SC3</text>
<text x="350.1" y="264.5">SD5</text>
<text x="350.4" y="268">SC4</text>
<text x="358.2" y="269.8">13</text>
<text x="358.2" y="266.2">14</text>
<text x="350.1" y="271.5">SD4</text>
</g>
<g font-size="3.2">
<text x="127" y="117.7">1</text>
<text x="146.4" y="117.7">1</text>
<text x="127" y="121.2">2</text>
<text x="127" y="124.8">3</text>
<text x="146.4" y="121.2">2</text>
<text x="146.4" y="124.8">3</text>
<text x="179.9" y="124.8">5</text>
<text x="179.9" y="121.2">6</text>
<text x="209.9" y="124.8">5</text>
<text x="209.9" y="121.2">6</text>
<text x="127" y="128.3">4</text>
<text x="127" y="131.8">5</text>
<text x="146.4" y="128.3">4</text>
<text x="146.4" y="131.8">5</text>
<text x="179.9" y="131.8">3</text>
<text x="179.9" y="128.3">4</text>
<text x="209.9" y="131.8">3</text>
<text x="209.9" y="128.3">4</text>
<text x="127" y="135.4">6</text>
<text x="146.4" y="135.4">6</text>
<text x="179.9" y="135.4">2</text>
<text x="209.9" y="135.4">2</text>
<text x="127" y="138.9">7</text>
<text x="146.4" y="138.9">7</text>
<text x="179.9" y="138.9">1</text>
<text x="209.9" y="138.9">1</text>
<text x="350.6" y="186.9">SET</text>
<text x="350.6" y="190.4">TXD</text>
<text x="350.6" y="193.9">RXD</text>
<text x="350.6" y="197.4">GND</text>
<text x="350.6" y="201">VCC</text>
<text x="137.2" y="220.4">3</text>
<text x="228.9" y="220.4">3</text>
<text x="140.7" y="222.1">GND</text>
<text x="232.4" y="222.1">GND</text>
<text x="325.6" y="269.8">12</text>
<text x="331.2" y="271.5">GND</text>
</g>
<g font-size="3.2" fill="#f00">
<text x="174.8" y="220.4">8</text>
<text x="266.5" y="220.4">8</text>
<text x="166.3" y="222.1">VDD</text>
<text x="258" y="222.1">VDD</text>
<text x="350.2" y="232.7">VCC</text>
<text x="358.2" y="231">24</text>
</g>
</svg>
